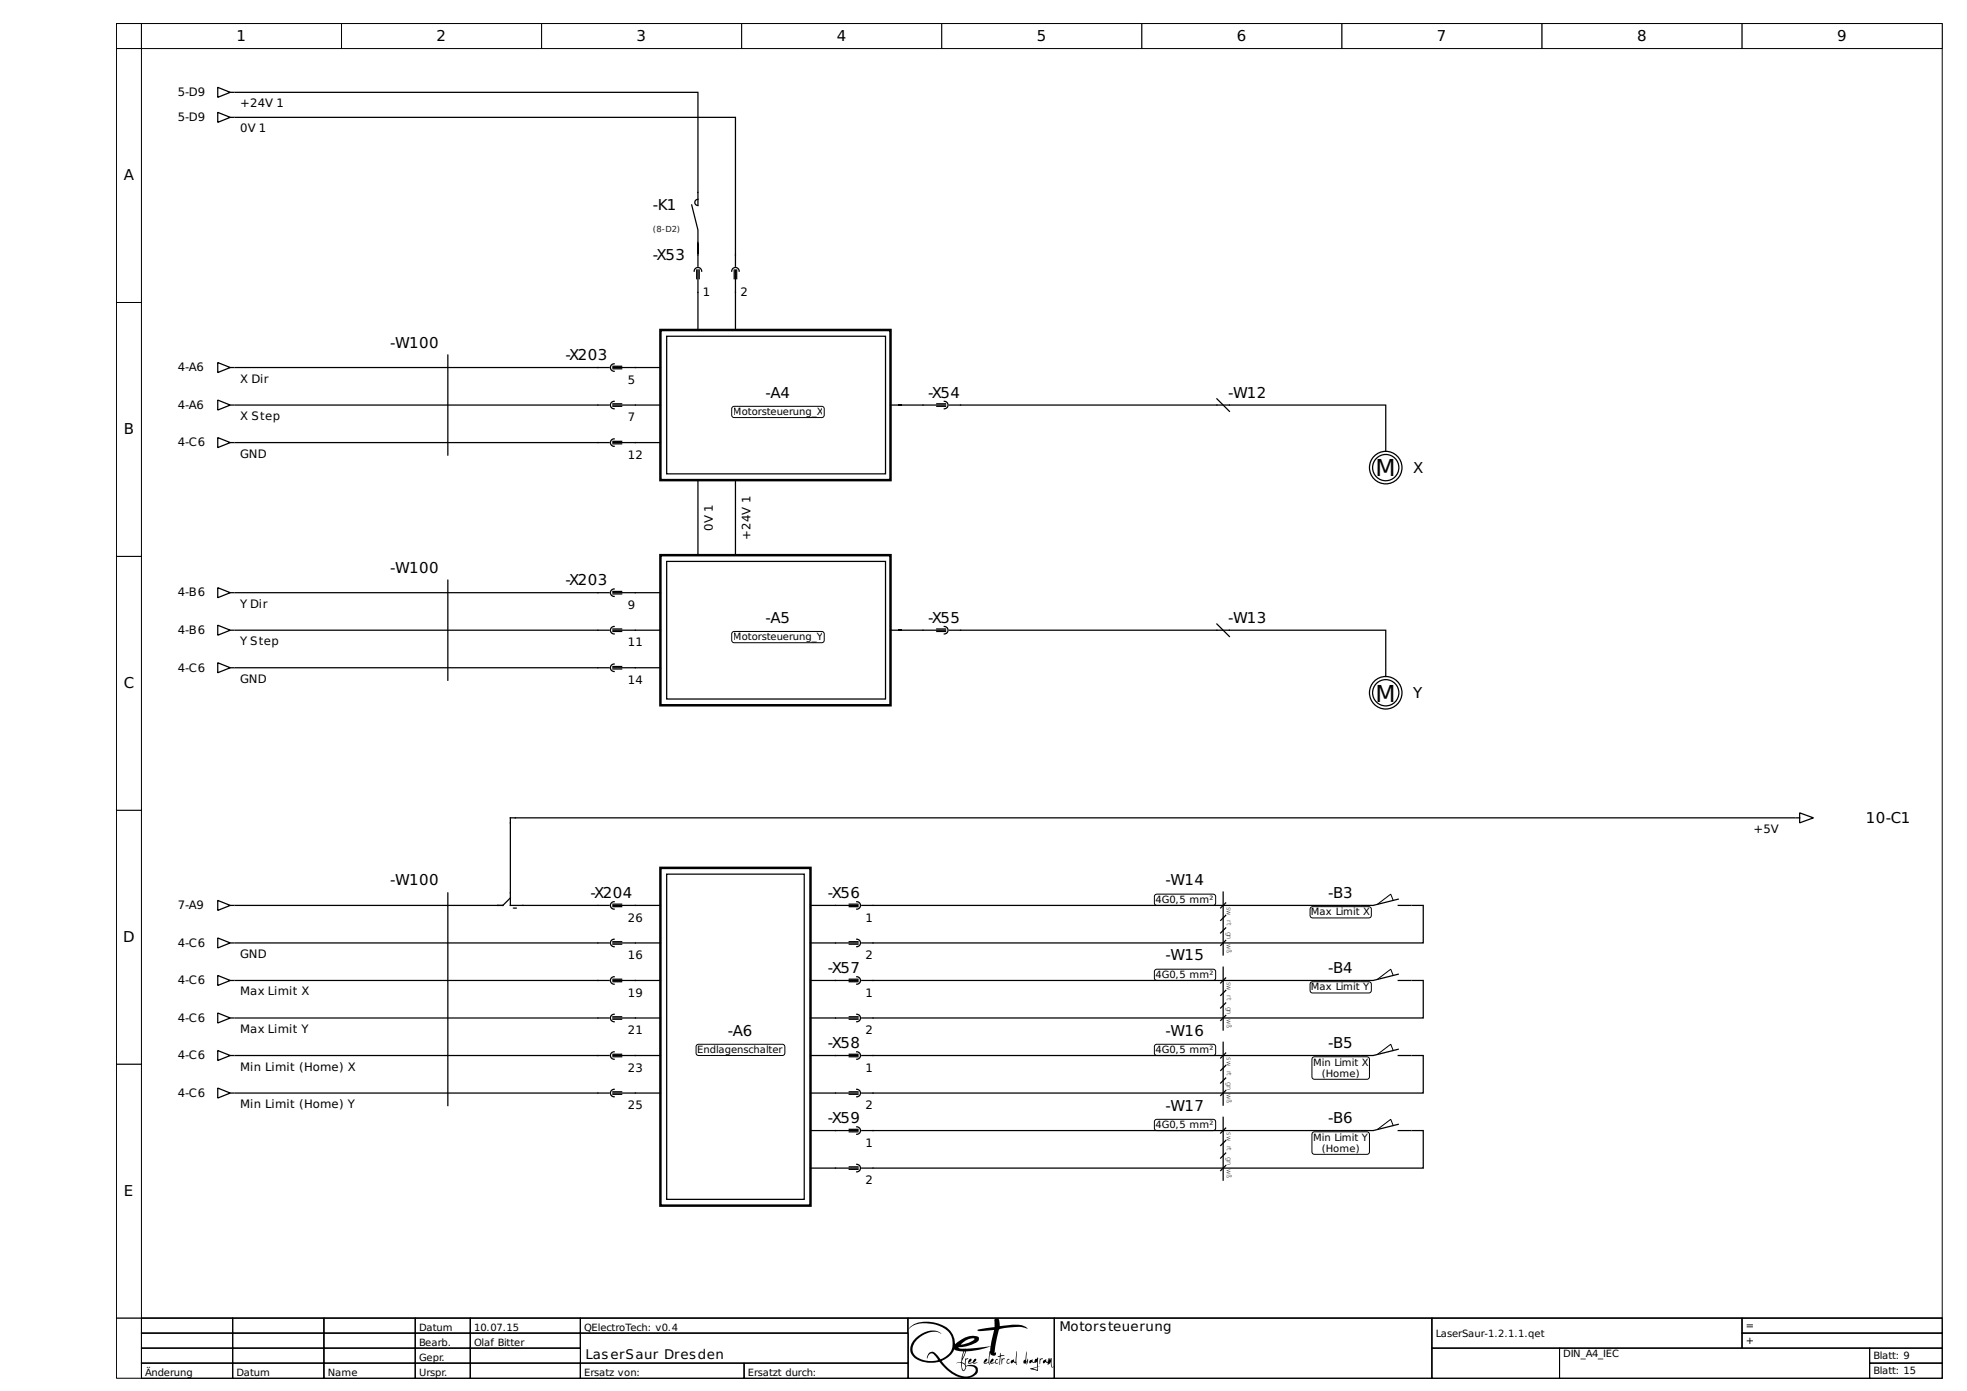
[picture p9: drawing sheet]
<svg xmlns="http://www.w3.org/2000/svg" width="420mm" height="297mm" viewBox="0 0 420 297" stroke-linecap="round" stroke-linejoin="round" font-family="sans-serif">
<path d="M24.9 5h390v276.5h-390z" fill="none" stroke="#000" stroke-width=".21"/>
<g fill="#fff" stroke="#000" stroke-width=".21">
<path d="M24.9 5h5.3v5.4h-5.3z"/>
<path d="M30.2 5h42.8v5.4h-42.8z"/>
<path d="M73 5h42.7v5.4h-42.7z"/>
<path d="M115.7 5h42.7v5.4h-42.7z"/>
<path d="M158.4 5h42.8v5.4h-42.8z"/>
<path d="M201.2 5h42.7v5.4h-42.7z"/>
<path d="M243.9 5h42.7v5.4h-42.7z"/>
<path d="M286.6 5h42.8v5.4h-42.8z"/>
<path d="M329.4 5h42.7v5.4h-42.7z"/>
<path d="M372.1 5h42.8v5.4h-42.8z"/>
<path d="M24.9 10.4h5.3v54.2h-5.3z"/>
<path d="M24.9 64.6h5.3v54.2h-5.3z"/>
<path d="M24.9 118.8h5.3v54.2h-5.3z"/>
<path d="M24.9 173h5.3v54.3h-5.3z"/>
<path d="M24.9 227.3h5.3v54.2h-5.3z"/>
<path d="M24.9 281.5h390v12.8h-390z"/>
<path d="M30.2 281.5h19.5v3.2h-19.5z"/>
</g>
<path d="M30.2 281.5h19.5v3.2h-19.5z" fill="none" stroke="#000" stroke-width=".21"/>
<path d="M49.7 281.5h19.5v3.2h-19.5z" fill="#fff" stroke="#000" stroke-width=".21"/>
<path d="M49.7 281.5h19.5v3.2h-19.5z" fill="none" stroke="#000" stroke-width=".21"/>
<path d="M69.2 281.5h19.5v3.2h-19.5z" fill="#fff" stroke="#000" stroke-width=".21"/>
<path d="M69.2 281.5h19.5v3.2h-19.5z" fill="none" stroke="#000" stroke-width=".21"/>
<path d="M88.7 281.5h11.8v3.2h-11.8z" fill="#fff" stroke="#000" stroke-width=".21"/>
<path d="M88.7 281.5h11.8v3.2h-11.8z" fill="none" stroke="#000" stroke-width=".21"/>
<path d="M100.5 281.5h23.5v3.2h-23.5z" fill="#fff" stroke="#000" stroke-width=".21"/>
<path d="M100.5 281.5h23.5v3.2h-23.5z" fill="none" stroke="#000" stroke-width=".21"/>
<path d="M124 281.5h70v3.2h-70z" fill="#fff" stroke="#000" stroke-width=".21"/>
<path d="M124 281.5h70v3.2h-70z" fill="none" stroke="#000" stroke-width=".21"/>
<path d="M194 281.5h31.2v12.8h-31.2z" fill="#fff" stroke="#000" stroke-width=".21"/>
<g fill="#000">
<path d="M207 290.3l.4-.2a.61 .61 0 0 1-.5 .9 .87 .87 0 0 0 1.2-.7l.4-.1a.76 .76 0 0 1-.6 .8l.9-.1-.7 .3-.4-.2-.8 .2-.1-.3zM211.8 290.3l.4-.1a.73 .73 0 0 1-.6 .8l.9-.1 .1-.4a.38 .38 0 0 1 .5-.3v.2h-.2l-.2 .2v.4h.6a.57 .57 0 0 1-.9 0l-.1 .1a.53 .53 0 0 1-.8-.1zM213.6 288.9l.2 .5 .5-.1 .3 .3h-.7a1.89 1.89 0 0 0-.3 1.7l-.1 .2 .1-1.8h-.5l.5-.2zM214 290l.1 .2 .3-.1 .2 .1a.69 .69 0 0 0-.5 1l-.1 .1zM215.2 290.3l.2-.1 .2 .1a.42 .42 0 0 0-.4 .3 .42 .42 0 0 0 .1 .4l.5-.1a.44 .44 0 0 1-.6 .3 .44 .44 0 0 1-.1-.7zM217.2 288.6l-.1 1.9 .1 .9-.7-.6-.4 .3-.2-.2v-.3l.6-.4 .1 .4 .3 .3zM219.3 288.6l-.1 2.1 .4-.6v.9l-.1 .2-.1-.6-.1 .8-.4-.3a.41 .41 0 0 1-.3-.4 .41 .41 0 0 1 .4-.4zM222.2 290v.2l.3-.1 .3 .1-.5 .2-.2 .9zM223 290.4l.4-.2 .1 .5 .3 .2 .1-.8 .1 .7 .2-.8 .1 .5 .3-.5 .1 1.7 .1 .2 .3-.1-.5 .2-.2-1.2-.2 .4-.1-.1-.2 .3-.1-.3-.5-.3-.5 .3v-.5z"/>
<path d="M207 290.3l-.2 .8 .3 .1 .6-.2a.83 .83 0 0 0 1.2-.1l-.8 .1-.1-.1a.53 .53 0 0 0 .4-.8l-.3 .2a.88 .88 0 0 1-1.2 .7l.6-.6-.1-.3zM207 290.3l.2-.1h.3l-.1 .4-.5 .3 .2 .1 .6-.1 .5-.7h.3a.62 .62 0 0 1-.5 .7l.1 .1 .7-.1-.7 .3-.3-.2-.9 .2-.1-.3z"/>
<path d="M211.8 290.3l-.3 .7a.87 .87 0 0 0 1 0l.4 .2 .4-.2h-.6v-.4l.2-.2h.3l-.1-.2a.46 .46 0 0 0-.6 .5v.2l-.9 .1a.66 .66 0 0 0 .5-.9zM211.9 290.2h.3a.76 .76 0 0 1-.6 .8h.2a.65 .65 0 0 0 .9-.6l.3-.2 .2 .1-.3 .1-.2 .6h.6a.49 .49 0 0 1-.8 0l-.2 .1a.53 .53 0 0 1-.8-.1z"/>
<path d="M194.5 283.3l-.5 .7 .8-.8 1.4-.5 1.4-.1 1.4 .1a6.3 6.3 0 0 1 3.7 1.8l.3 .4a3.5 3.5 0 0 1-1.2 4.9l-.9 .5-1.1-1.3a1.08 1.08 0 0 0-1.3-.1 1.08 1.08 0 0 0-.4 1.2 .92 .92 0 0 1 .7-1 .92 .92 0 0 1 1.1 .6l.5 .7a5.1 5.1 0 0 1-5.2-1.2l-.3-.9 .2-1a4.1 4.1 0 0 1 1.9-2.1l1.1-.5 1-.3h.9l1.1 .4-1.2-.6a4.9 4.9 0 0 0-4 1.3 2.72 2.72 0 0 0-.2 4.7 6 6 0 0 0 3.1 .8l1.9-.2 1.6 1.8a5 5 0 0 0 5.2 1.5l.8-.4 .5-.5a1.19 1.19 0 0 0-.1-1.3 1.19 1.19 0 0 0-1.3-.4l-1 .2-.1-1.1 .2-.3 .3-.1-.1-.2-.4 .2-.1-.1-.1 1.1-.6-.3 .9-2.3 2.8-.4 2.4-.7-.5 3.4-.8 .1 .5-.4 .1-.3-.1-.2-.5 .3-.2 .5v.2l.4 .1 .6-.2 .3 .4h.1l-.2-.7 .2-1.8 .2 .4 .6 .2a.4 .4 0 0 0 .5-.4l-.1-.3-.2 .1v-.7l.9-4.3 1.3-.3 2.9-.3 1.9 .4a1.04 1.04 0 0 0-1-.6l-2.2-.2-2.7 .3-.3-1.6a.53 .53 0 0 0-.7 0 .53 .53 0 0 0-.2 .6v1.2l-3.7 .6 .7 .3 2.9-.3-.7 3.5-5.6 .5a1.33 1.33 0 0 1-1.3-.3l1.4-.1 2.1-.7 .8-.6 .1-.7-.8-.3-1.7 .1-1.5 .8-1.1 .9-.2-1.2a5.5 5.5 0 0 0-5.3-3.6h-1.3l-1.3 .2zM194.5 283.3a6.6 6.6 0 0 1 6.2-.5l1.1 .5a4.5 4.5 0 0 1 2.2 3.8l.2-.2a4.8 4.8 0 0 1 4.7-1.4l.2 .1a1.01 1.01 0 0 1-.9 1.2 7.9 7.9 0 0 1-3.2 .9h-.3l.5 .3h1.4l5-.5 .7-3.5-2.9 .3-.7-.3 3.8-.6-.1-1.6 .2-.3h.5l.3 .2 .2 1.5 2.7-.3a4 4 0 0 1 3.1 .7l.1 .1-1.4-.3h-.8l-3.7 .4a4.9 4.9 0 0 0-.8 2.6l-.3 2.3v.3l.2-.2v.3l-.2 .4a.66 .66 0 0 1-1-.6l-.1 .5a2.81 2.81 0 0 0 .1 2h-.2l-.2-.4-.6 .2-.4-.1v-.2l.2-.5 .5-.3 .1 .2-.1 .3-.5 .4 .8-.1 .5-3.4-2.4 .7-2.8 .4-.9 2.2 .6 .4 .1-1.1 .1 .1 .5-.1v.1l-.5 .3-.1 .8 .2 .4a2.39 2.39 0 0 1 1.9-.1l.5 .5 .1 .5-.1 .6-.5 .5-1.3 .5h-1.9a10.2 10.2 0 0 1-4.4-3.4l-.4 .1a6.8 6.8 0 0 1-3.9-.3l-1-.6-.5-.6-.4-.6-.1-.8a5 5 0 0 1 4-3.8h1.5l1.2 .6a3.3 3.3 0 0 0-3.8 .2 3.6 3.6 0 0 0-2.3 3.8 3.3 3.3 0 0 0 2.3 1.7l1.7 .2 1.4-.3-.8-1-.5-.4-.7 .3-.3 .8-.1-.1a1.2 1.2 0 0 1 1.3-1.3l.8 .6 .8 .9h.2l1-.6 .8-.7 .5-.9 .1-.9a4 4 0 0 0-3.4-4.2l-1.1-.2a5.2 5.2 0 0 0-5 1.2zM205.3 287.1l1.4-1.1 1-.2 .5 .1a4.8 4.8 0 0 1-2.9 1.2zM205.3 287.1h.4l1.3-.4 1.2-.8-.5-.1-1 .2zM201.1 290.6a5.3 5.3 0 0 0 2.7-2.3v-.1a2.42 2.42 0 0 0 1.8 .4h.2l-.5 2.3h-.8l-.3 .3 .6-.2h.5a1.65 1.65 0 0 0 .5 1.8l.3-.3 .2-.4a.98 .98 0 0 1 1.4-.3 .9 .9 0 0 1 .7 .8 .9 .9 0 0 1-.6 .9l-.4 .3a5.4 5.4 0 0 1-5.5-2.2zM201.1 290.6a8.4 8.4 0 0 0 3.8 3.1 2.57 2.57 0 0 0 3.5-1 1.39 1.39 0 0 0-1.9-.9l-.4 .7-.4 .3-.3-.5-.1-1.3h-.5l-.6 .2a1.05 1.05 0 0 1 1.1-.3l.5-2.3-1.2-.1-.8-.3a4 4 0 0 1-2.4 2.3zM206 288.6h.2l-.1 .2-.5 1.3zM206 288.6l-.4 1.5 .5-1.3 .1-.2zM205.5 291.1l.6 .4 .1 .5a.39 .39 0 0 1-.1 .4 .39 .39 0 0 1-.5 .1zM205.5 291.1a1.36 1.36 0 0 0 .4 1.5l.3-.7a.84 .84 0 0 0-.7-.8z"/>
<path d="M194.5 283.3l-.5 .6 .1-.1a5.9 5.9 0 0 1 5.6-1 4.2 4.2 0 0 1 3.8 4.3 3.4 3.4 0 0 1-2.7 3.1l-1-1.2a1.06 1.06 0 0 0-1.3-.1 1.06 1.06 0 0 0-.4 1.2 .92 .92 0 0 1 .7-1 .92 .92 0 0 1 1.1 .6 .69 .69 0 0 1 .4 .8 5.3 5.3 0 0 1-5.1-1.3 2.77 2.77 0 0 1 1.2-3.6 4 4 0 0 1 4.7-.8 3.4 3.4 0 0 0-4.4 .1 3.5 3.5 0 0 0-2 4.2 5 5 0 0 0 4.9 1.9l1.1-.2a7.9 7.9 0 0 0 5.7 3.5 2.66 2.66 0 0 0 2.5-1.4 1.2 1.2 0 0 0-1.5-1.4l-1 .2-.1-.2v-1l.5-.3v-.1h-.6l-.1 1.1-.6-.3 .9-2.3 2.8-.4 2.4-.7-.1 1a1.4 1.4 0 0 0-.3 1.3l-.1 1.1-.8 .1 .5-.4 .1-.3-.2-.2-.4 .3-.2 .7 .4 .1 .6-.2 .2 .4h.2a3.5 3.5 0 0 1 0-2.5 .65 .65 0 0 0 .5 .6 .65 .65 0 0 0 .8-.4v-.3l-.3 .2v-.2v-.9l.9-4a10.9 10.9 0 0 1 6.1-.2 3.7 3.7 0 0 0-3.2-.8l-2.7 .3-.2-1.3a.52 .52 0 0 0-.6-.4 .52 .52 0 0 0-.4 .7v1.2l-3.7 .6 .7 .3 2.9-.3-.7 3.5a24.3 24.3 0 0 1-6.6 .5l-.3-.3h.3a7.1 7.1 0 0 0 4-1.4l.1-.5-.2-.3a5 5 0 0 0-4.9 1.6 4.6 4.6 0 0 0-3.8-4.5 6.4 6.4 0 0 0-5.7 .7zM205.4 287a2.7 2.7 0 0 1 2.8-1.1 4.8 4.8 0 0 1-3 1.2zM201.1 290.6a4.9 4.9 0 0 0 2.7-2.4l.8 .3 1.2 .1-.5 2.3h-.8l-.3 .3 .6-.2h.5a1.66 1.66 0 0 0 .5 1.8l.3-.3 .3-.7a1.77 1.77 0 0 1 2 .6 1.9 1.9 0 0 1-2.4 1.5 7.7 7.7 0 0 1-4.9-3.3zM205.9 288.7l.3-.1-.6 1.5zM205.5 291.1a.77 .77 0 0 1 .7 .7 .77 .77 0 0 1-.5 .8l-.2-.6z"/>
<path d="M213.6 288.9v.6l-.5 .2h.5l-.1 1.5 .1 .3 .2-1.8 .8-.1-.3-.3-.6 .1zM213.6 288.9l.1 .5 .6-.1 .3 .3a.59 .59 0 0 0-.9 .3l-.1 1.6v-1.8h-.5l.5-.2z"/>
<path d="M214 290v1.3l.1-.9 .5-.3h-.2l-.3 .1zM214 290l.1 .2 .3-.1h.2a.72 .72 0 0 0-.5 1l-.1 .2z"/>
<path d="M215.1 290.3l-.1 .7 .5 .2 .3-.3-.5 .1-.2-.1 .2-.5h.3v-.2zM215.2 290.3l.4-.1v.2h-.3l-.2 .5 .2 .1 .5-.1-.3 .3-.5-.2z"/>
<path d="M217.2 288.6l-.3 2.3a.44 .44 0 0 1-.4-.7l-.1 .2a.36 .36 0 0 0-.5 .3 .36 .36 0 0 0 .3 .4l.3-.3 .4 .3 .2 .3h.2l-.2-.4 .1-.1-.1-.2zM217.2 288.6l-.1 2.1 .1 .2-.1 .1 .2 .4-.8-.6-.3 .3a.38 .38 0 0 1-.3-.5 .38 .38 0 0 1 .5-.2l.1-.2 .1 .6 .3 .1z"/>
<path d="M219.3 288.6l-.2 1.2a.55 .55 0 0 1-.5 .8v.5h.4l.3 .3 .1-.8 .1 .6 .1-1.1-.4 .6zM219.3 288.6l-.1 2.1 .4-.6v.8l-.1 .3-.1-.6-.1 .8-.2-.2a.45 .45 0 0 1-.5-.5 .45 .45 0 0 1 .4-.4z"/>
<path d="M220 290.5l-.2 .4 .2 .2 .4-.3 .4 .2 .7-.2v1.1l-1.4 .3v.1l1.6 .5v-.9l.5-.2-.5 .1v-1.9h-.1l-.1 .3h-.4l-.1 .7-.4-.1-.1-.6zM220 290.5l.5-.3 .1 .6 .3 .1a.63 .63 0 0 1 .6-.7l.2-.3v1.9l.5-.1-.5 .2v.9l-1.7-.5 1.5-.4v-1.1l-.7 .2-.4-.2-.4 .3-.2-.2zM220.6 292.3l.9-.3v.5zM220.6 292.3l.9 .2v-.5z"/>
<path d="M220.1 290.4l-.2 .2v.5l.5-.3 .4 .2 .7-.2v1.1l-1.5 .4 1.7 .5v-.9l.4-.2-.4 .1v-1.9l-.2 .3a.64 .64 0 0 0-.6 .7l-.3-.1-.1-.6zM220.6 292.3l.9-.3v.5z"/>
<path d="M222.2 290l-.1 1.3 .2-.9 .5-.2-.3-.1-.3 .1zM222.2 290v.2l.3-.1 .3 .1-.5 .2-.2 .9z"/>
<path d="M223 290.4l-.2 .5 .1 .2 .5-.3 .4 .3v.4l.3-.4 .1 .1 .2-.4 .2 1.2 .5-.2-.3 .1-.1-.2-.1-1.7-.3 .5-.1-.5-.2 .8-.1-.8-.1 .9a.49 .49 0 0 1-.4-.7zM223 290.4l.4-.2 .1 .6 .3 .1 .1-.9 .1 .8 .2-.8 .1 .5 .3-.5 .1 1.7 .1 .2 .3-.1-.5 .2-.2-1.2-.2 .4-.1-.1-.3 .4v-.4l-.4-.3-.5 .3-.1-.2z"/>
</g>
<path d="M194 281.5h31.2v12.8h-31.2z" fill="none" stroke="#000" stroke-width=".21"/>
<path d="M225.2 281.5h80.7v12.8h-80.7z" fill="#fff" stroke="#000" stroke-width=".21"/>
<path d="M225.2 281.5h80.7v12.8h-80.7z" fill="none" stroke="#000" stroke-width=".21"/>
<path d="M305.9 281.5h66.2v6.4h-66.2z" fill="#fff" stroke="#000" stroke-width=".21"/>
<path d="M305.9 281.5h66.2v6.4h-66.2z" fill="none" stroke="#000" stroke-width=".21"/>
<path d="M372.1 281.5h42.8v3.2h-42.8z" fill="#fff" stroke="#000" stroke-width=".21"/>
<path d="M372.1 281.5h42.8v3.2h-42.8z" fill="none" stroke="#000" stroke-width=".21"/>
<path d="M30.2 284.7h19.5v3.2h-19.5z" fill="#fff" stroke="#000" stroke-width=".21"/>
<path d="M30.2 284.7h19.5v3.2h-19.5z" fill="none" stroke="#000" stroke-width=".21"/>
<path d="M49.7 284.7h19.5v3.2h-19.5z" fill="#fff" stroke="#000" stroke-width=".21"/>
<path d="M49.7 284.7h19.5v3.2h-19.5z" fill="none" stroke="#000" stroke-width=".21"/>
<path d="M69.2 284.7h19.5v3.2h-19.5z" fill="#fff" stroke="#000" stroke-width=".21"/>
<path d="M69.2 284.7h19.5v3.2h-19.5z" fill="none" stroke="#000" stroke-width=".21"/>
<path d="M88.7 284.7h11.8v3.2h-11.8z" fill="#fff" stroke="#000" stroke-width=".21"/>
<path d="M88.7 284.7h11.8v3.2h-11.8z" fill="none" stroke="#000" stroke-width=".21"/>
<path d="M100.5 284.7h23.5v3.2h-23.5z" fill="#fff" stroke="#000" stroke-width=".21"/>
<path d="M100.5 284.7h23.5v3.2h-23.5z" fill="none" stroke="#000" stroke-width=".21"/>
<path d="M124 284.7h70v6.4h-70z" fill="#fff" stroke="#000" stroke-width=".21"/>
<path d="M124 284.7h70v6.4h-70z" fill="none" stroke="#000" stroke-width=".21"/>
<path d="M372.1 284.7h42.8v3.2h-42.8z" fill="#fff" stroke="#000" stroke-width=".21"/>
<path d="M372.1 284.7h42.8v3.2h-42.8z" fill="none" stroke="#000" stroke-width=".21"/>
<path d="M30.2 287.9h19.5v3.2h-19.5z" fill="#fff" stroke="#000" stroke-width=".21"/>
<path d="M30.2 287.9h19.5v3.2h-19.5z" fill="none" stroke="#000" stroke-width=".21"/>
<path d="M49.7 287.9h19.5v3.2h-19.5z" fill="#fff" stroke="#000" stroke-width=".21"/>
<path d="M49.7 287.9h19.5v3.2h-19.5z" fill="none" stroke="#000" stroke-width=".21"/>
<path d="M69.2 287.9h19.5v3.2h-19.5z" fill="#fff" stroke="#000" stroke-width=".21"/>
<path d="M69.2 287.9h19.5v3.2h-19.5z" fill="none" stroke="#000" stroke-width=".21"/>
<path d="M88.7 287.9h11.8v3.2h-11.8z" fill="#fff" stroke="#000" stroke-width=".21"/>
<path d="M88.7 287.9h11.8v3.2h-11.8z" fill="none" stroke="#000" stroke-width=".21"/>
<path d="M100.5 287.9h23.5v3.2h-23.5z" fill="#fff" stroke="#000" stroke-width=".21"/>
<path d="M100.5 287.9h23.5v3.2h-23.5z" fill="none" stroke="#000" stroke-width=".21"/>
<path d="M305.9 287.9h27.2v6.4h-27.2z" fill="#fff" stroke="#000" stroke-width=".21"/>
<path d="M305.9 287.9h27.2v6.4h-27.2z" fill="none" stroke="#000" stroke-width=".21"/>
<path d="M333.1 287.9h66.3v6.4h-66.3z" fill="#fff" stroke="#000" stroke-width=".21"/>
<path d="M333.1 287.9h66.3v6.4h-66.3z" fill="none" stroke="#000" stroke-width=".21"/>
<path d="M399.4 287.9h15.5v3.2h-15.5z" fill="#fff" stroke="#000" stroke-width=".21"/>
<path d="M399.4 287.9h15.5v3.2h-15.5z" fill="none" stroke="#000" stroke-width=".21"/>
<path d="M30.2 291.1h19.5v3.2h-19.5z" fill="#fff" stroke="#000" stroke-width=".21"/>
<path d="M30.2 291.1h19.5v3.2h-19.5z" fill="none" stroke="#000" stroke-width=".21"/>
<path d="M49.7 291.1h19.5v3.2h-19.5z" fill="#fff" stroke="#000" stroke-width=".21"/>
<path d="M49.7 291.1h19.5v3.2h-19.5z" fill="none" stroke="#000" stroke-width=".21"/>
<path d="M69.2 291.1h19.5v3.2h-19.5z" fill="#fff" stroke="#000" stroke-width=".21"/>
<path d="M69.2 291.1h19.5v3.2h-19.5z" fill="none" stroke="#000" stroke-width=".21"/>
<path d="M88.7 291.1h11.8v3.2h-11.8z" fill="#fff" stroke="#000" stroke-width=".21"/>
<path d="M88.7 291.1h11.8v3.2h-11.8z" fill="none" stroke="#000" stroke-width=".21"/>
<path d="M100.5 291.1h23.5v3.2h-23.5z" fill="#fff" stroke="#000" stroke-width=".21"/>
<path d="M100.5 291.1h23.5v3.2h-23.5z" fill="none" stroke="#000" stroke-width=".21"/>
<path d="M124 291.1h35v3.2h-35z" fill="#fff" stroke="#000" stroke-width=".21"/>
<path d="M124 291.1h35v3.2h-35z" fill="none" stroke="#000" stroke-width=".21"/>
<path d="M159 291.1h35v3.2h-35z" fill="#fff" stroke="#000" stroke-width=".21"/>
<path d="M159 291.1h35v3.2h-35z" fill="none" stroke="#000" stroke-width=".21"/>
<path d="M399.4 291.1h15.5v3.2h-15.5z" fill="#fff" stroke="#000" stroke-width=".21"/>
<g fill="none" stroke="#000" stroke-width=".21">
<path d="M156.4 87l.4-.2h18.7l.5 .2 .1 1.6-.1 .3-.5 .3h-18.7l-.4-.3-.1-.3zM156.4 135.1l.4-.3h18.7l.5 .3 .1 1.6-.1 .3-.5 .3h-18.7l-.4-.3-.1-.3zM246.7 191.2l.4-.3h12l.5 .3 .1 1.6-.1 .3-.5 .2h-12h-.3l-.2-.5zM279.9 193.9l.5-.3h12l.5 .3v1.6v.3l-.5 .2h-12l-.3-.1-.3-.4zM297.6 192.3l-.5-1.4-2.8 2.2M246.7 207.2l.4-.2h12l.5 .2 .1 1.6-.1 .3-.5 .3h-12l-.3-.1-.2-.5zM279.9 209.9l.5-.3h12l.5 .3v1.6v.3l-.5 .2h-12h-.3l-.3-.5zM297.6 208.3l-.5-1.3-2.8 2.1M148.8 223.3l.4-.3h17.9l.5 .3v1.6v.2l-.5 .3h-17.9l-.3-.1-.2-.4zM246.7 239.3l.4-.3h12l.5 .3 .1 1.6-.1 .3-.5 .2h-12h-.3l-.2-.5zM246.7 223.3l.4-.3h12l.5 .3 .1 1.6-.1 .2-.5 .3h-12l-.3-.1-.2-.4zM280.3 225.9l.5-.2h11.5l.2 .5v4l-.5 .3-11.5-.1-.3-.5z"/>
<path d="M297.6 224.3l-.5-1.3-2.8 2.1M280.3 242l.5-.3 11.5 .1 .2 .4v4l-.5 .3-11.5-.1-.3-.4zM297.6 240.4l-.5-1.4-2.8 2.2M399.4 291.1h15.5v3.2h-15.5z"/>
</g>
<g fill="none" stroke="#000" stroke-width=".27">
<path d="M46.5 18.7l2.7 1-2.7 1.1zM49.2 19.7h.8M50.2 19.7h98.9v24.1M46.5 24l2.7 1.1-2.7 1zM49.2 25.1h.8M50.2 25.1h106.9v31.7M147.7 43.8l1.4 5.3v7.7M148.3 57.9a.8 .8 0 0 1 .8-.8 .8 .8 0 0 1 .8 .8M148.8 57.6v1.9M149.1 57.6v12.9M149.1 42.6a.67 .67 0 0 0-.7 .6 .67 .67 0 0 0 .7 .7M149.3 57.6v1.9"/>
<path d="M156.3 57.9a.8 .8 0 0 1 .8-.8 .8 .8 0 0 1 .8 .8M156.8 57.6v1.9M157.1 57.6v12.9M157.4 57.6v1.9M46.5 77.4l2.7 1.1-2.7 1.1zM49.2 78.5h.8M95.7 75.8v21.4M130.1 78.5h-79.9M130.9 78.5h10.2M130.9 78.8h1.9M130.9 78.2h1.9M131.2 77.7a.8 .8 0 0 0-.8 .8 .8 .8 0 0 0 .8 .8"/>
<path d="M142.4 71.8h46.7v29.4h-46.7zM46.5 85.4l2.7 1.1-2.7 1.1zM46.5 93.4l2.7 1.1-2.7 1.1zM49.2 86.5h.8M49.2 94.5h.8M50.2 86.5h79.9M130.1 94.5h-79.9M130.9 94.5h10.2M130.9 86.2h1.9M130.9 86.8h1.9M130.9 94.8h1.9M130.9 94.2h1.9"/>
<path d="M131.2 93.7a.8 .8 0 0 0-.8 .8 .8 .8 0 0 0 .8 .8M131.2 85.7a.8 .8 0 0 0-.8 .8 .8 .8 0 0 0 .8 .8M141.1 86.5h-10.2M190.2 86.5h11.8M200.1 86.2h1.9M200.1 86.8h1.9M201.7 85.7a.8 .8 0 0 1 .8 .8 .8 .8 0 0 1-.8 .8M202.8 86.5h93.2v7.7M259.9 85.2l2.7 2.6M296 94.5v1.9M142.4 119.9h46.7v29.4h-46.7zM149.1 102.5v16.1"/>
<path d="M157.1 102.5v16.1M46.5 133.5l2.7 1.1-2.7 1zM46.5 125.5l2.7 1.1-2.7 1zM49.2 134.6h.8M49.2 126.6h.8M50.2 134.6h79.9M95.7 123.9v21.4M130.1 126.6h-79.9M130.9 134.6h10.2M130.9 126.6h10.2M130.9 134.3h1.9M130.9 134.8h1.9"/>
<path d="M130.9 126.8h1.9M130.9 126.3h1.9M131.2 125.8a.8 .8 0 0 0-.8 .8 .8 .8 0 0 0 .8 .8M131.2 133.8a.8 .8 0 0 0-.8 .8 .8 .8 0 0 0 .8 .8M190.2 134.6h11.8M200.1 134.3h1.9M200.1 134.8h1.9M201.7 133.8a.8 .8 0 0 1 .8 .8 .8 .8 0 0 1-.8 .8M202.8 134.6h93.2v7.7M259.9 133.2l2.7 2.7M46.5 141.5l2.7 1.1-2.7 1.1zM49.2 142.6h.8"/>
<path d="M50.2 142.6h79.9M130.9 142.6h10.2M130.9 142.9h1.9M130.9 142.3h1.9M131.2 141.8a.8 .8 0 0 0-.8 .8 .8 .8 0 0 0 .8 .8M296 142.6v1.9M383.3 174.6h-274.3v18.7h21.1M383.6 174.6h.8M384.4 173.6l3 1-3 1.1zM46.5 192.3l2.7 1-2.7 1.1zM49.2 193.3h.8M95.7 190.7v45.4"/>
<path d="M109 191.7l-1.6 1.6h-57.2M130.9 193.3h10.2M130.9 193.1h1.9M130.9 193.6h1.9M131.2 192.5a.8 .8 0 0 0-.8 .8 .8 .8 0 0 0 .8 .8M142.4 186.7h29.4v69.4h-29.4zM173.1 193.3h10.2M181.4 193.1h1.9M181.4 193.6h1.9M183 192.5a.8 .8 0 0 1 .8 .8 .8 .8 0 0 1-.8 .8M261.3 190.5v13.4M261.8 198.2l-1.1 1"/>
<path d="M261.8 192.8l-1.1 1.1M261.8 195.5l-1.1 1M290.4 193.3h-106.3M298.7 192l-5.4 1.3h-2.6M298.7 193.3h2.6M301.6 193.3h2.4v8.1h-119.9M46.5 200.3l2.7 1.1-2.7 1zM46.5 216.3l2.7 1.1-2.7 1.1zM46.5 208.3l2.7 1.1-2.7 1zM49.2 209.4h.8M49.2 217.4h.8M49.2 201.4h.8"/>
<path d="M130.1 201.4h-79.9M130.1 217.4h-79.9M130.1 209.4h-79.9M130.9 201.4h10.2M130.9 209.4h10.2M130.9 217.4h10.2M130.9 209.1h1.9M130.9 209.6h1.9M130.9 217.1h1.9M130.9 217.7h1.9M130.9 201.1h1.9M130.9 201.6h1.9"/>
<path d="M131.2 200.6a.8 .8 0 0 0-.8 .8 .8 .8 0 0 0 .8 .8M131.2 216.6a.8 .8 0 0 0-.8 .8 .8 .8 0 0 0 .8 .8M131.2 208.6a.8 .8 0 0 0-.8 .8 .8 .8 0 0 0 .8 .8M181.4 209.1h1.9M181.4 209.6h1.9M181.4 217.1h1.9M181.4 217.7h1.9M181.4 201.1h1.9M181.4 201.6h1.9M183 208.6a.8 .8 0 0 1 .8 .8 .8 .8 0 0 1-.8 .8M183 216.6a.8 .8 0 0 1 .8 .8 .8 .8 0 0 1-.8 .8M183 200.6a.8 .8 0 0 1 .8 .8 .8 .8 0 0 1-.8 .8"/>
<path d="M183.3 217.4h-10.2M183.3 209.4h-10.2M183.3 201.4h-10.2M184.1 209.4h106.3M261.3 206.5v13.5M261.8 214.2l-1.1 1M261.8 208.8l-1.1 1.1M261.8 211.5l-1.1 1.1M261.8 216.8l-1.1 1.1M261.8 200.8l-1.1 1.1M298.7 208l-5.4 1.4h-2.6M298.7 209.4h2.6"/>
<path d="M301.6 209.4h2.4v8h-119.9M46.5 232.3l2.7 1.1-2.7 1.1zM46.5 224.3l2.7 1.1-2.7 1.1zM49.2 225.4h.8M49.2 233.4h.8M50.2 233.4h79.9M130.1 225.4h-79.9M130.9 225.4h10.2M130.9 233.4h10.2M130.9 225.1h1.9M130.9 225.7h1.9M130.9 233.1h1.9"/>
<path d="M130.9 233.7h1.9M131.2 232.6a.8 .8 0 0 0-.8 .8 .8 .8 0 0 0 .8 .8M131.2 224.6a.8 .8 0 0 0-.8 .8 .8 .8 0 0 0 .8 .8M173.1 233.4h10.2M181.4 225.1h1.9M181.4 225.7h1.9M181.4 233.1h1.9M181.4 233.7h1.9M183 224.6a.8 .8 0 0 1 .8 .8 .8 .8 0 0 1-.8 .8M183 232.6a.8 .8 0 0 1 .8 .8 .8 .8 0 0 1-.8 .8M183.3 225.4h-10.2M184.1 225.4h106.3"/>
<path d="M261.3 222.6v13.4M261.3 238.6v13.4M261.8 230.2l-1.1 1.1M261.8 224.9l-1.1 1M261.8 227.5l-1.1 1.1M261.8 232.9l-1.1 1M298.7 224.1l-5.4 1.3h-2.6M298.7 225.4h2.6M301.6 225.4h2.4v8h-119.9M181.4 241.2h1.9M181.4 241.7h1.9M181.4 249.2h1.9"/>
<path d="M181.4 249.7h1.9M183 240.6a.8 .8 0 0 1 .8 .8 .8 .8 0 0 1-.8 .8M183 248.6a.8 .8 0 0 1 .8 .8 .8 .8 0 0 1-.8 .8M183.3 249.4h-10.2M183.3 241.4h-10.2M184.1 241.4h106.3M261.8 246.2l-1.1 1.1M261.8 240.9l-1.1 1.1M261.8 243.6l-1.1 1M261.8 248.9l-1.1 1.1M298.7 240.1l-5.4 1.3h-2.6M298.7 241.4h2.6"/>
<path d="M301.6 241.4h2.4v8h-119.9"/>
<circle cx="296" cy="99.9" r="3.5"/>
<circle cx="296" cy="99.9" r="2.8"/>
<circle cx="296" cy="147.9" r="3.5"/>
<circle cx="296" cy="147.9" r="2.8"/>
</g>
<path d="M141.1 70.5h49.1v32h-49.1zM141.1 118.6h49.1v32h-49.1zM141.1 185.3h32v72.2h-32z" fill="none" stroke="#000" stroke-width=".53"/>
<g font-size="5">
<text x="293.8" y="101.7">M</text>
<text x="293.8" y="149.8">M</text>
</g>
<g font-size="3.2">
<text x="50.5" y="8.8">1</text>
<text x="93.3" y="8.8">2</text>
<text x="136" y="8.8">3</text>
<text x="178.7" y="8.8">4</text>
<text x="221.5" y="8.8">5</text>
<text x="264.2" y="8.8">6</text>
<text x="306.9" y="8.8">7</text>
<text x="349.7" y="8.8">8</text>
<text x="392.4" y="8.8">9</text>
<text x="26.5" y="38.4">A</text>
<text x="139.5" y="44.8">-K1</text>
<text x="139.5" y="55.5">-X53</text>
<text x="83.4" y="74.2">-W100</text>
<text x="120.8" y="76.9">-X203</text>
<text x="163.5" y="84.9">-A4</text>
<text x="198.2" y="84.9">-X54</text>
<text x="262.3" y="84.9">-W12</text>
<text x="26.5" y="92.7">B</text>
<text x="301.9" y="100.9">X</text>
<text x="83.4" y="122.3">-W100</text>
<text x="120.8" y="125">-X203</text>
<text x="163.5" y="133">-A5</text>
<text x="198.2" y="133">-X55</text>
<text x="262.3" y="133">-W13</text>
<text x="26.5" y="146.9">C</text>
<text x="301.9" y="149">Y</text>
<text x="398.6" y="175.7">10-C1</text>
<text x="83.4" y="189.1">-W100</text>
<text x="126.1" y="191.7">-X204</text>
<text x="176.9" y="191.7">-X56</text>
<text x="249" y="189.1">-W14</text>
<text x="283.7" y="191.7">-B3</text>
<text x="110.6" y="193.1" transform="rotate(-180 110.6 193.1)">-</text>
<text x="26.3" y="201.1">D</text>
<text x="176.9" y="207.8">-X57</text>
<text x="249" y="205.1">-W15</text>
<text x="283.7" y="207.8">-B4</text>
<text x="155.5" y="221.1">-A6</text>
<text x="249" y="221.1">-W16</text>
<text x="176.9" y="223.8">-X58</text>
<text x="283.7" y="223.8">-B5</text>
<text x="176.9" y="239.8">-X59</text>
<text x="249" y="237.2">-W17</text>
<text x="283.7" y="239.8">-B6</text>
<text x="26.5" y="255.3">E</text>
</g>
<g font-size="2.9">
<text x="226.3" y="284.2">Motorsteuerung</text>
<text x="125" y="290.3">LaserSaur Dresden</text>
</g>
<g font-size="2.5">
<text x="38" y="20.5">5-D9</text>
<text x="51.3" y="22.9">+24V 1</text>
<text x="38" y="25.9">5-D9</text>
<text x="51.3" y="28.3">0V 1</text>
<text x="150.1" y="63.3">1</text>
<text x="158.2" y="63.3">2</text>
<text x="38" y="79.3">4-A6</text>
<text x="51.3" y="81.7">X Dir</text>
<text x="134.1" y="82">5</text>
<text x="38" y="87.3">4-A6</text>
<text x="51.3" y="89.7">X Step</text>
<text x="134.1" y="90">7</text>
<text x="38" y="95.3">4-C6</text>
<text x="51.3" y="97.7">GND</text>
<text x="134.1" y="98">12</text>
<text x="152.3" y="113.3" transform="rotate(-90 152.3 113.3)">0V 1</text>
<text x="160.3" y="115.2" transform="rotate(-90 160.3 115.2)">+24V 1</text>
<text x="38" y="127.4">4-B6</text>
<text x="51.3" y="129.8">Y Dir</text>
<text x="134.1" y="130">9</text>
<text x="38" y="135.4">4-B6</text>
<text x="51.3" y="137.8">Y Step</text>
<text x="38" y="143.4">4-C6</text>
<text x="134.1" y="138.1">11</text>
<text x="51.3" y="145.8">GND</text>
<text x="134.1" y="146.1">14</text>
<text x="374.5" y="177.9">+5V</text>
<text x="38" y="194.1">7-A9</text>
<text x="134.1" y="196.8">26</text>
<text x="184.9" y="196.8">1</text>
<text x="38" y="202.2">4-C6</text>
<text x="51.3" y="204.6">GND</text>
<text x="134.1" y="204.8">16</text>
<text x="184.9" y="204.8">2</text>
<text x="38" y="210.2">4-C6</text>
<text x="51.3" y="212.6">Max Limit X</text>
<text x="134.1" y="212.8">19</text>
<text x="184.9" y="212.8">1</text>
<text x="38" y="218.2">4-C6</text>
<text x="51.3" y="220.6">Max Limit Y</text>
<text x="134.1" y="220.9">21</text>
<text x="184.9" y="220.9">2</text>
<text x="38" y="226.2">4-C6</text>
<text x="51.3" y="228.6">Min Limit (Home) X</text>
<text x="134.1" y="228.9">23</text>
<text x="184.9" y="228.9">1</text>
<text x="38" y="234.2">4-C6</text>
<text x="51.3" y="236.6">Min Limit (Home) Y</text>
<text x="134.1" y="236.9">25</text>
<text x="184.9" y="236.9">2</text>
<text x="184.9" y="244.9">1</text>
<text x="184.9" y="252.9">2</text>
</g>
<g font-size="2.1">
<text x="156.6" y="88.6">Motorsteuerung_X</text>
<text x="156.6" y="136.7">Motorsteuerung_Y</text>
<text x="246.8" y="192.8">4G0,5 mm²</text>
<text x="280" y="195.5">Max Limit X</text>
<text x="246.8" y="208.8">4G0,5 mm²</text>
<text x="280" y="211.5">Max Limit Y</text>
<text x="148.9" y="224.9">Endlagenschalter</text>
<text x="246.8" y="224.9">4G0,5 mm²</text>
<text x="280.5" y="227.5">Min Limit X</text>
<text x="282.4" y="229.9">(Home)</text>
<text x="246.8" y="240.9">4G0,5 mm²</text>
<text x="280.5" y="243.6">Min Limit Y</text>
<text x="282.4" y="246">(Home)</text>
<text x="89.5" y="284.2">Datum</text>
<text x="89.5" y="287.4">Bearb.</text>
<text x="101.3" y="284.2">10.07.15</text>
<text x="101.3" y="287.4">Olaf Bitter</text>
<text x="124.8" y="284.2">QElectroTech: v0.4</text>
<text x="306.7" y="285.5">LaserSaur-1.2.1.1.qet</text>
<text x="372.9" y="283.9">=</text>
<text x="372.9" y="287.1">+</text>
<text x="31" y="293.8">Änderung</text>
<text x="50.5" y="293.8">Datum</text>
<text x="70" y="293.8">Name</text>
<text x="89.5" y="290.6">Gepr.</text>
<text x="89.5" y="293.8">Urspr.</text>
<text x="124.8" y="293.8">Ersatz von:</text>
<text x="159.8" y="293.8">Ersatzt durch:</text>
<text x="333.9" y="289.8">DIN_A4_IEC</text>
<text x="400.2" y="290.3">Blatt: 9</text>
<text x="400.2" y="293.5">Blatt: 15</text>
</g>
<text font-size="1.8" fill="#1f1c1b" x="139.5" y="49.6">(8-D2)</text>
<g font-size="1.4">
<text x="262.1" y="193.6" transform="rotate(90 262.1 193.6)">sw rt</text>
<text x="262.1" y="199" transform="rotate(90 262.1 199)">gn</text>
<text x="262.1" y="201.6" transform="rotate(90 262.1 201.6)">wß</text>
<text x="262.1" y="209.6" transform="rotate(90 262.1 209.6)">sw rt</text>
<text x="262.1" y="215" transform="rotate(90 262.1 215)">gn</text>
<text x="262.1" y="217.7" transform="rotate(90 262.1 217.7)">wß</text>
<text x="262.1" y="225.7" transform="rotate(90 262.1 225.7)">sw rt</text>
<text x="262.1" y="231" transform="rotate(90 262.1 231)">gn</text>
<text x="262.1" y="233.7" transform="rotate(90 262.1 233.7)">wß</text>
<text x="262.1" y="241.7" transform="rotate(90 262.1 241.7)">sw rt</text>
<text x="262.1" y="247" transform="rotate(90 262.1 247)">gn</text>
<text x="262.1" y="249.7" transform="rotate(90 262.1 249.7)">wß</text>
</g>
</svg>
